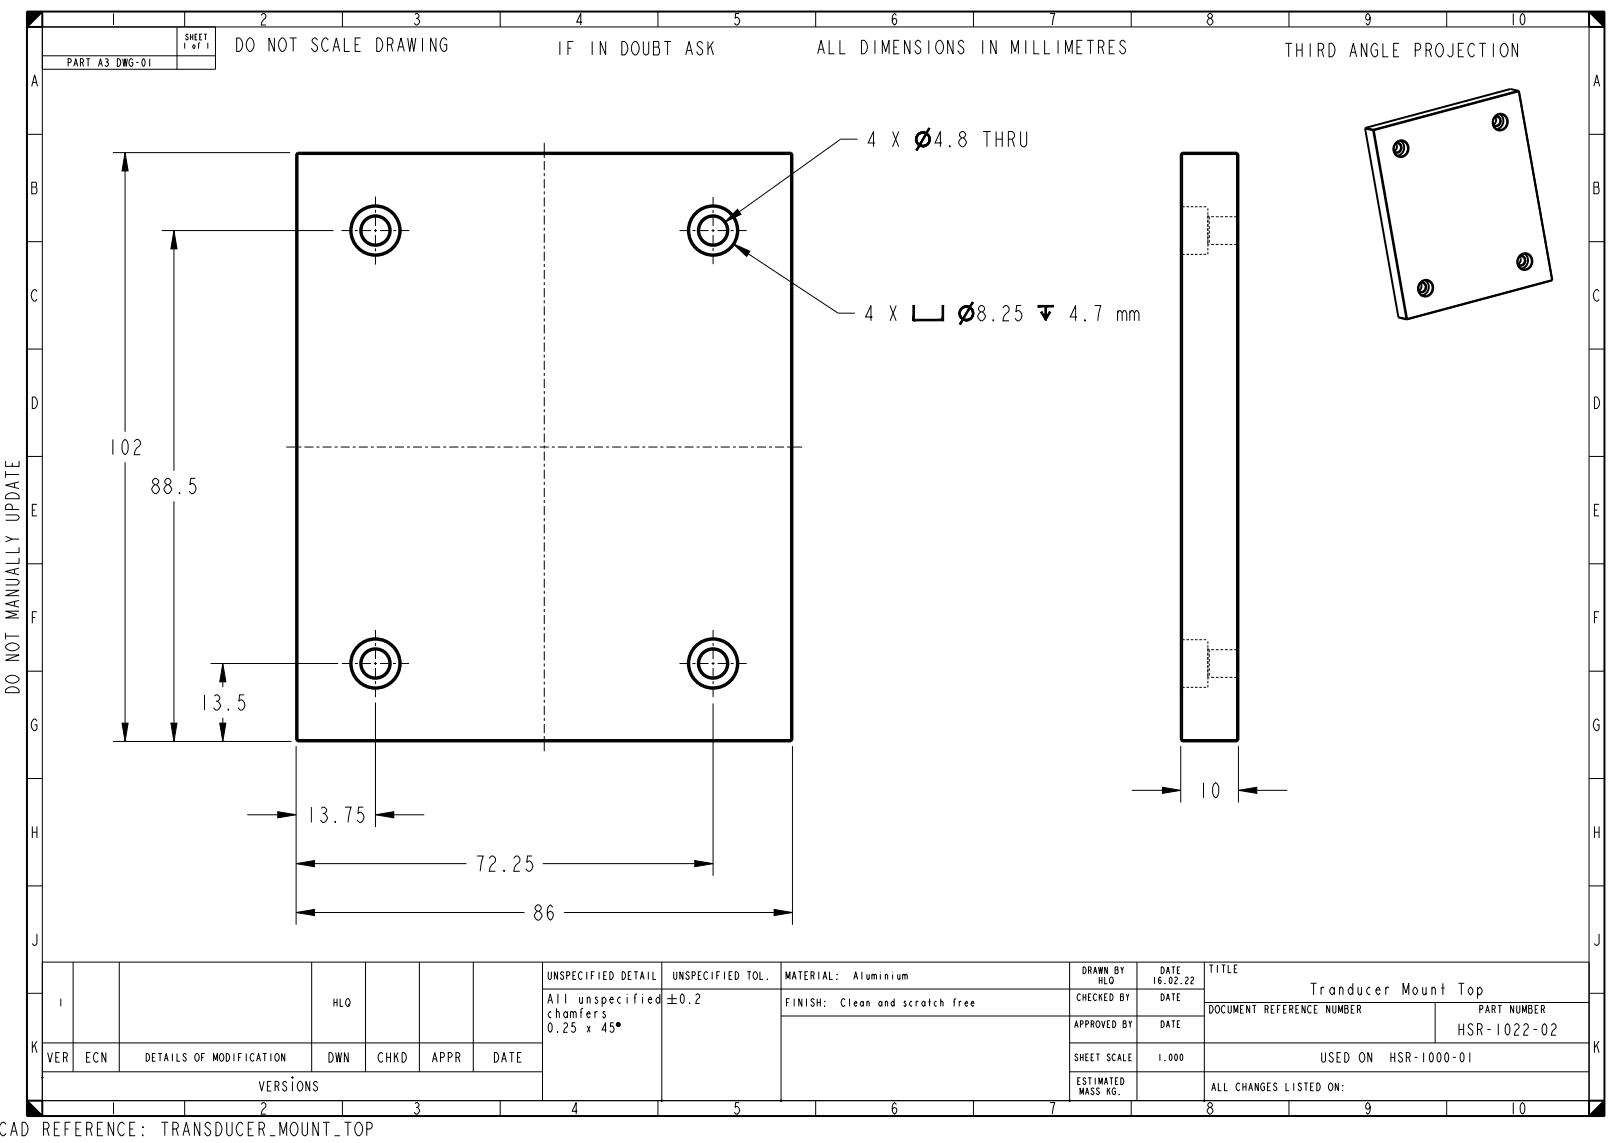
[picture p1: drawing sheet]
<svg xmlns="http://www.w3.org/2000/svg" width="420mm" height="297mm" viewBox="0 0 420 297" stroke-linecap="round" stroke-linejoin="round" font-family="sans-serif">
<g fill="#000">
<path d="M7 3h4l-4 4zM413 3h4v4zM32.5 39.7l.8 4.7h-1.6zM45.2 59.9l.8 4.8h-1.6zM191.7 54.4l.9 1.3-4.3 2.1zM190.5 63.3l4.4 2-.9 1.3zM57.9 172.4l.8 4.8h-1.6zM31.7 187.9h1.6l-.8 4.8zM44.4 187.9h1.6l-.8 4.8zM57.1 187.9h1.6l-.8 4.8zM72.2 210.9l4.8 .8-4.8 .8zM97.6 211.7l4.7-.8v1.6z"/>
<path d="M302.1 204.6l4.8 .8-4.8 .8zM321.9 205.4l4.7-.8v1.6zM77 237.1l4.7-.8v1.6zM77 224.4l4.7-.8v1.6zM180.6 223.6l4.7 .8-4.7 .8zM201.2 236.3l4.8 .8-4.8 .8zM7 286l4 4h-4zM413 290l4-4v4z"/>
</g>
<g fill="none" stroke="#000" stroke-width=".26">
<path d="M7 3h4l-4 4zM7 7h410v279h-410zM11 3h402v287h-402zM11 14.5h45M46 7v11M48 3v4M56 7v11h-45M89 3v4M130 3v4M171 3v4M212 3v4M253 3v4"/>
<path d="M294 3v4M335 3v4M376 3v4M413 3h4v4zM7 34.9h4M29.3 39.7h46.1M32.5 39.7l.8 4.7h-1.6zM222.9 36.2h-4.4l-26.4 18.8M413 34.9h4M32.5 44.4v67.8M42 59.9h44.7M45.2 59.9l.8 4.8h-1.6z"/>
<path d="M191.7 54.4l.9 1.3-4.3 2.1zM306.9 53.3l.2 .3M307.2 53.7h.7M308.4 53.7h.6M309.5 53.7h.6M310.6 53.7h.7M311.7 53.7h.7M312.8 53.7h.7M313.9 53.7h.1M313.9 55.9v.7M313.9 57.1v.7M313.9 58.2v.7"/>
<path d="M313.9 59.3v.7M314.1 56.1l.2 .2v.7M314.3 57.5v.7M314.3 58.7v.7M314.3 59.9v.7M321.7 56.1l-.2 .2M7 62.8h4M45.2 64.7v57.6M190.5 63.3l4.4 2-.9 1.3zM194.5 65.9l23.3 15.5h4.4M307.1 66.2l-.2 .3M307.2 66.1h.7"/>
<path d="M308.4 66.1h.6M309.5 66.1h.6M310.6 66.1h.7M311.7 66.1h.7M312.8 66.1h.7M313.9 66.1h.1M313.9 60.5v.7M313.9 61.6v.7M313.9 62.8v.6M313.9 63.9h.1M314.3 63.5l-.2 .2M314.3 61.1v.7"/>
<path d="M314.3 62.3v.7M314.3 63.5h.1M321.5 63.5l.2 .2M413 62.8h4M7 90.7h4M413 90.7h4M7 118.6h4M413 118.6h4M32.5 120.1v67.8M45.2 130.3v57.6M7 146.5h4M413 146.5h4"/>
<path d="M7 174.4h4M54.7 172.4h33.2M57.9 172.4l.8 4.8h-1.6zM57.9 177.2v1.4M306.9 165.8l.2 .3M307.1 178.7l-.2 .3M307.2 178.6h.7M307.2 166.2h.7M308.4 178.6h.6M308.4 166.2h.6M309.5 178.6h.6M309.5 166.2h.6"/>
<path d="M310.6 178.6h.7M310.6 166.2h.7M311.7 178.6h.7M311.7 166.2h.7M312.8 178.6h.7M312.8 166.2h.7M313.9 178.6h.1M313.9 166.2h.1M313.9 168.4v.7M313.9 169.6v.7M313.9 170.7v.7M313.9 171.8v.7"/>
<path d="M313.9 173v.7M313.9 174.1v.7M313.9 175.3v.6M314.1 168.6l.2 .2v.7M314.3 170v.7M314.3 171.2v.7M314.3 172.4v.7M314.3 173.6v.7M314.3 174.8v.7M314.3 176h.1M314.3 176l-.2 .2M321.5 176l.2 .2"/>
<path d="M321.7 168.6l-.2 .2M413 174.4h4M29.3 192.7h46.4M31.7 187.9h1.6l-.8 4.8zM44.4 187.9h1.6l-.8 4.8zM57.1 187.9h1.6l-.8 4.8zM57.9 186.5v1.4M77 193.9v46.4M97.6 182.5v32.4M185.3 182.8v44.8M206 193.9v46.4M306.9 193.9v14.6"/>
<path d="M321.9 193.9v14.6M7 202.3h4M64.3 211.7h7.9M72.2 210.9l4.8 .8-4.8 .8zM97.6 211.7l4.7-.8v1.6zM102.3 211.7h8M294.2 205.4h7.9M302.1 204.6l4.8 .8-4.8 .8zM321.9 205.4l4.7-.8v1.6zM326.6 205.4h8M413 202.3h4M7 230.2h4"/>
<path d="M77 237.1l4.7-.8v1.6zM77 224.4l4.7-.8v1.6zM81.7 237.1h54.6M81.7 224.4h39.5M141.1 224.4h39.5M146.6 237.1h54.6M180.6 223.6l4.7 .8-4.7 .8zM201.2 236.3l4.8 .8-4.8 .8zM413 230.2h4M7 258.1h4M11 250h402M19 250v28.5"/>
<path d="M31 250v28.5M81 250v28.5M95 250v28.5M109 250v28.5M123 250v28.5M141 257h172M141 250v36M172 250v36M173.4 259.5h2.5M174.7 258.2v2.5M177.1 258.5l.2-.3a1.69 1.69 0 0 1 0 2.5 1.77 1.77 0 0 1-.2-2.2zM180.8 258.7l.4-.5h.3l.3 .5a.97 .97 0 0 1-.6 1l-.4 1h1"/>
<path d="M203 250v36M278 250v36M295.5 250v36M313 250v36M413 258.1h4M11 271h130M11 278.5h130M173.4 260.7h2.5M179.2 260.5l.1 .2zM203 264h110M252.4 260.7h.7l-.3-.5a.74 .74 0 0 0-.4 .6 .74 .74 0 0 0 .4 .7l.3-.3M278 271h135"/>
<path d="M278 278.5h135M313 260.5h100M373 260.5v10.5M7 286l4 4h-4zM48 286v4M89 286v4M130 286v4M171 286v4M212 286v4M253 286v4M294 286v4M335 286v4"/>
<path d="M376 286v4M413 290l4-4v4z"/>
</g>
<g fill="none" stroke="#000" stroke-width=".51">
<path d="M7 7l4-4v4zM7 3h410v287h-410zM413 3l4 4h-4zM77.1 39.8l.2 .2M205.8 39.8l-.2 .2M307.1 39.8l.1 .2M321.7 39.8l-.2 .2M354.8 33.4l8.6 49M354.8 33.4l2.1 .5M354.9 33.2l-.1 .2M354.9 33.2l2.1 .5M356.9 33.9l8.7 49.1"/>
<path d="M357 33.8l-.1 .1M357 33.8h.1M357 33.7v.1M357 33.8l8.7 49.1M362.7 37.3l.3-.1a1.15 1.15 0 0 1 1.1 1.5 1.15 1.15 0 0 1-1.8 .6 1.28 1.28 0 0 0 .4-2zM362.8 37.1a2 2 0 0 1 2.8 0 2 2 0 0 1 .1 2.8 1.98 1.98 0 0 1-2.8 .5 1.98 1.98 0 0 1-.5-2.7zM362.9 37.1a1.27 1.27 0 0 1 1.3 1.6 1.27 1.27 0 0 1-1.8 .8M362.9 37.1l.9-.5a1.98 1.98 0 0 1 2.1 2.5 1.98 1.98 0 0 1-3.1 1.1 2.2 2.2 0 0 1 .1-3.1zM388.5 30.4l.3-.1a1.15 1.15 0 0 1 1.1 1.5 1.15 1.15 0 0 1-1.8 .6 1.29 1.29 0 0 0 .4-2zM388.6 30.2a2 2 0 0 1 2.8 0 2 2 0 0 1 .1 2.8 1.98 1.98 0 0 1-2.8 .5 1.98 1.98 0 0 1-.5-2.8zM388.7 30.2a1.27 1.27 0 0 1 1.3 1.6 1.27 1.27 0 0 1-1.8 .8M388.7 30.2l.9-.5a1.98 1.98 0 0 1 2 2.5 1.98 1.98 0 0 1-3 1.1 2.2 2.2 0 0 1 .1-3.1z"/>
<path d="M394.7 23.6l-37.7 10.1M394.7 23.6l-2.1-.5-37.7 10.1M394.7 23.6h.1M394.7 23.7l8.7 49.1M394.7 23.7l-37.7 10.1M394.7 23.6v.1M394.7 23.6l8.7 49.2M77 40l.3-.3h128.3l.4 .3v152.3l-.4 .4h-128.3l-.3-.4zM77.3 40v152.3M77.3 40h128.3M205.6 40v152.3M306.9 40l.3-.3h14.3l.4 .3v152.3l-.4 .4h-14.3l-.3-.4z"/>
<path d="M307.2 40h14.3M307.2 40v152.3M321.5 40v152.3M369.1 73.5h.3a1.15 1.15 0 0 1 1.1 1.5 1.15 1.15 0 0 1-1.8 .5 1.28 1.28 0 0 0 .4-2M369.2 73.3a2 2 0 0 1 2.8 .1 2 2 0 0 1 .1 2.8 1.98 1.98 0 0 1-2.8 .5 1.98 1.98 0 0 1-.5-2.8zM369.3 73.4a1.27 1.27 0 0 1 1.3 1.5 1.27 1.27 0 0 1-1.8 .8M369.3 73.4l.9-.5a1.98 1.98 0 0 1 2.1 2.5 1.98 1.98 0 0 1-3.1 1.1 2.2 2.2 0 0 1 .1-3.1zM394.9 66.6l.3-.1a1.15 1.15 0 0 1 1 1.6 1.15 1.15 0 0 1-1.7 .5 1.29 1.29 0 0 0 .4-2zM395 66.4a2 2 0 0 1 2.8 0 2 2 0 0 1 .1 2.8 1.98 1.98 0 0 1-2.8 .6 1.98 1.98 0 0 1-.5-2.8zM395.1 66.5a1.27 1.27 0 0 1 1.3 1.5 1.27 1.27 0 0 1-1.9 .8M395.1 66.5l.9-.5a1.98 1.98 0 0 1 2 2.4 1.98 1.98 0 0 1-3 1.1 2.2 2.2 0 0 1 .1-3zM403.4 72.8l-37.7 10.1"/>
<path d="M403.4 72.8h.1M403.4 72.8l-37.7 10.2M363.4 82.4l2.3 .6M363.4 82.4l.1 .1M363.5 82.5h.1M365.6 83h.1M365.7 82.9l-.1 .1M77.3 192.3h128.3M77.3 192.3l-.2 .2M205.6 192.3l.2 .2M307.2 192.3h14.3M307.2 192.3l-.1 .2"/>
<path d="M321.5 192.3l.2 .2M10.8 279.8l.4 .4M11.2 279.8l-.4 .4M75.8 279.8l.4 .4M76.2 279.8l-.4 .4M7 286h4v4zM171.8 285.8l.4 .4M172.2 285.8l-.4 .4M202.8 285.8l.4 .4M203.2 285.8l-.4 .4M277.8 285.8l.4 .4M278.2 285.8l-.4 .4"/>
<path d="M413 286h4l-4 4z"/>
<circle cx="97.6" cy="59.9" r="6.6"/>
<circle cx="97.6" cy="59.9" r="6.2"/>
<circle cx="97.6" cy="59.9" r="4"/>
<circle cx="97.6" cy="59.9" r="3.6"/>
<circle cx="185.3" cy="59.9" r="6.6"/>
<circle cx="185.3" cy="59.9" r="6.2"/>
<circle cx="185.3" cy="59.9" r="4"/>
<circle cx="185.3" cy="59.9" r="3.6"/>
<circle cx="97.6" cy="172.4" r="6.6"/>
<circle cx="97.6" cy="172.4" r="6.2"/>
<circle cx="97.6" cy="172.4" r="4"/>
<circle cx="97.6" cy="172.4" r="3.6"/>
<circle cx="185.3" cy="172.4" r="6.6"/>
<circle cx="185.3" cy="172.4" r="6.2"/>
<circle cx="185.3" cy="172.4" r="4"/>
<circle cx="185.3" cy="172.4" r="3.6"/>
</g>
<!-- layer: 02___PRT_ALL_AXES -->
<g fill="none" stroke="#000" stroke-width=".26">
<path d="M141.5 37.1v2.4M88.7 59.9h2.7M92.2 59.9h.8M93.8 59.9h2.6M97.2 59.9h.8M97.6 51.1v2.6M97.6 54.5v.8M97.6 56.1v2.6M97.6 59.5v.8M98.8 59.9h2.6M102.2 59.9h.8M103.8 59.9h2.6"/>
<path d="M141.5 40.3v.8M141.5 41.8v2.4M141.5 45v.8M141.5 46.6v2.3M141.5 49.7v.8M141.5 51.3v2.3M141.5 54.4v.8M141.5 56v2.4M141.5 59.1v.8M176.6 59.9h2.6M180 59.9h.8M181.6 59.9h2.6"/>
<path d="M184.9 59.9h.8M185.3 51.2v2.6M185.3 54.6v.8M185.3 56.1v2.6M185.3 59.5v.8M186.5 59.9h2.6M189.9 59.9h.8M191.5 59.9h2.6M313.9 54.1v.7M313.9 55.2v.6M313.9 56.2v.6M313.9 57.2v.6"/>
<path d="M313.9 58.3v.6M313.9 59.3v.6M314.3 56.3h.1M314.8 56.3h.7M316 56.3h.7M317.2 56.3h.7M318.4 56.3h.7M319.6 56.3h.7M320.8 56.3h.7M97.6 61.1v2.6M97.6 64.5v.8M97.6 66.1v2.6"/>
<path d="M141.5 60.7v2.4M141.5 63.9v.7M141.5 65.4v2.4M141.5 68.6v.8M141.5 70.2v2.3M141.5 73.3v.8M141.5 74.9v2.3M141.5 78v.8M141.5 79.6v2.4M185.3 61.1v2.6M185.3 64.5v.8M185.3 66v2.6"/>
<path d="M313.9 60.3v.6M313.9 61.4v.6M313.9 62.4v.6M313.9 63.4v.6M313.9 64.4v.7M313.9 65.5v.6M314.3 63.5h.1M314.8 63.5h.7M316 63.5h.7M317.2 63.5h.7M318.4 63.5h.7M319.6 63.5h.7"/>
<path d="M320.8 63.5h.7M141.5 82.7v.8M141.5 84.3v2.4M141.5 87.5v.7M141.5 89v2.4M141.5 92.2v.8M141.5 93.7v2.4M141.5 96.9v.8M141.5 98.5v2.3M74.4 116.2h2.4M77.6 116.2h.7M79.1 116.2h2.4"/>
<path d="M82.3 116.2h.7M83.8 116.2h2.4M87 116.2h.7M88.5 116.2h2.4M91.7 116.2h.8M93.2 116.2h2.4M96.4 116.2h.8M97.9 116.2h2.4M101.1 116.2h.8M102.6 116.2h2.4M105.8 116.2h.8M107.3 116.2h2.4"/>
<path d="M110.5 116.2h.8M112.1 116.2h2.3M115.2 116.2h.8M116.8 116.2h2.3M119.9 116.2h.8M121.5 116.2h2.3M124.6 116.2h.8M126.2 116.2h2.3M129.3 116.2h.8M130.9 116.2h2.3M134 116.2h.8M135.6 116.2h2.3"/>
<path d="M138.7 116.2h.8M140.3 116.2h2.3M141.5 101.6v.8M141.5 103.2v2.4M141.5 106.3v.8M141.5 107.9v2.4M141.5 111.1v.7M141.5 112.6v2.4M141.5 115.8v.8M141.5 117.3v2.4M143.4 116.2h.8M145 116.2h2.3"/>
<path d="M148.1 116.2h.8M149.7 116.2h2.3M152.8 116.2h.8M154.4 116.2h2.3M157.5 116.2h.8M159.1 116.2h2.4M162.2 116.2h.8M163.8 116.2h2.4M166.9 116.2h.8M168.5 116.2h2.4M171.6 116.2h.8M173.2 116.2h2.4"/>
<path d="M176.3 116.2h.8M177.9 116.2h2.4M181.1 116.2h.7M182.6 116.2h2.4M185.8 116.2h.7M187.3 116.2h2.4M190.5 116.2h.7M192 116.2h2.4M195.2 116.2h.7M196.7 116.2h2.4M199.9 116.2h.8M201.4 116.2h2.4"/>
<path d="M204.6 116.2h.8M206.1 116.2h2.4M141.5 120.5v.8M141.5 122.1v2.3M141.5 125.2v.8M141.5 126.8v2.3M141.5 129.9v.8M141.5 131.5v2.4M141.5 134.6v.8M141.5 136.2v2.4M141.5 139.4v.7M141.5 140.9v2.4"/>
<path d="M141.5 144.1v.8M141.5 145.6v2.4M141.5 148.8v.8M141.5 150.4v2.3M141.5 153.5v.8M141.5 155.1v2.4M141.5 158.2v.8M141.5 159.8v2.4M88.9 172.4h2.6M92.2 172.4h.8M93.8 172.4h2.6M97.2 172.4h.8"/>
<path d="M97.6 163.7v2.6M97.6 167.1v.8M97.6 168.6v2.6M97.6 172v.8M97.6 173.6v2.6M97.6 177v.8M97.6 178.5v2.6M98.8 172.4h2.6M102.1 172.4h.1M102.1 172.4h.8M103.7 172.4h2.6M141.5 163v.7"/>
<path d="M141.5 164.5v2.4M141.5 167.7v.8M141.5 169.2v2.4M141.5 172.4v.8M141.5 174v2.3M141.5 177.1v.8M141.5 178.7v2.3M176.6 172.4h2.6M180 172.4h.8M181.6 172.4h2.6M184.9 172.4h.8M185.3 163.7v2.6"/>
<path d="M185.3 167.1v.8M185.3 168.6v2.6M185.3 172v.8M185.3 173.6v2.6M185.3 177v.8M185.3 178.5v2.6M186.5 172.4h2.6M189.9 172.4h.8M191.5 172.4h2.6M313.9 166.2h.1M313.9 166.6v.7M313.9 167.7v.6"/>
<path d="M313.9 168.7v.6M313.9 169.7v.6M313.9 170.8v.6M313.9 171.8v.6M313.9 172.8v.6M313.9 173.9v.6M313.9 174.9v.6M313.9 175.9v.6M313.9 176.9v.7M313.9 178v.6M314.3 176h.1M314.3 168.8h.1"/>
<path d="M314.8 176h.7M314.8 168.8h.7M316 176h.7M316 168.8h.7M317.2 176h.7M317.2 168.8h.7M318.4 176h.7M318.4 168.8h.7M319.6 176h.7M319.6 168.8h.7M320.8 176h.7M320.8 168.8h.7"/>
<path d="M141.5 181.8v.8M141.5 183.4v2.4M141.5 186.5v.8M141.5 188.1v2.4M141.5 191.3v.7M141.5 192.8v2.4"/>
</g>
<path d="M364 36.6a2.14 2.14 0 0 1 .9 2.2 2.14 2.14 0 0 1-1.8 1.7M389.8 29.7a2.14 2.14 0 0 1 .9 2.2 2.14 2.14 0 0 1-1.8 1.6M370.4 72.8a2.14 2.14 0 0 1 .9 2.3 2.14 2.14 0 0 1-1.8 1.6M396.2 65.9a2.14 2.14 0 0 1 .9 2.2 2.14 2.14 0 0 1-1.8 1.7" fill="none" stroke="#000" stroke-width=".51"/>
<g font-size="5.2">
<text x="224.8" y="38.1">4 X ⌀4.8 THRU</text>
<text x="224.2" y="83.4">4 X ⌴ ⌀8.25 ↧ 4.7 mm</text>
<text x="27.7" y="118.1">102</text>
<text x="38.9" y="128.3">88.5</text>
<text x="51.6" y="184.5">13.5</text>
<text x="311.2" y="207.3">10</text>
<text x="79.3" y="213.7">13.75</text>
<text x="123.2" y="226.4">72.25</text>
<text x="138.3" y="239.1">86</text>
</g>
<g font-size="4.6">
<text x="61.5" y="13.4">DO NOT SCALE DRAWING</text>
<text x="144.6" y="14.3">IF IN DOUBT ASK</text>
<text x="213" y="14">ALL DIMENSIONS IN MILLIMETRES</text>
<text x="334.3" y="14.8">THIRD ANGLE PROJECTION</text>
<text x="5" y="179.9" transform="rotate(-90 5 179.9)">DO NOT MANUALLY UPDATE</text>
<text x="0" y="295.1">CAD REFERENCE:</text>
<text x="42.1" y="295.1">TRANSDUCER_MOUNT_TOP</text>
</g>
<g font-size="3.9">
<text x="28.3" y="6.5">1</text>
<text x="67.3" y="6.5">2</text>
<text x="107.2" y="6.5">3</text>
<text x="149.3" y="6.5">4</text>
<text x="190.3" y="6.5">5</text>
<text x="231.3" y="6.5">6</text>
<text x="272.3" y="6.5">7</text>
<text x="313.3" y="6.5">8</text>
<text x="354.3" y="6.5">9</text>
<text x="392.2" y="6.5">10</text>
<text x="7.8" y="22.5">A</text>
<text x="413.8" y="22.5">A</text>
<text x="7.8" y="50.4">B</text>
<text x="413.8" y="50.4">B</text>
<text x="7.8" y="78.3">C</text>
<text x="413.8" y="78.3">C</text>
<text x="7.8" y="106.2">D</text>
<text x="413.8" y="106.2">D</text>
<text x="7.8" y="134.1">E</text>
<text x="413.8" y="134.1">E</text>
<text x="7.8" y="161.9">F</text>
<text x="413.8" y="161.9">F</text>
<text x="7.8" y="189.8">G</text>
<text x="413.8" y="189.8">G</text>
<text x="7.8" y="217.7">H</text>
<text x="413.8" y="217.7">H</text>
<text x="7.8" y="245.6">J</text>
<text x="413.8" y="245.6">J</text>
<text x="340.8" y="258.5">Tranducer Mount Top</text>
<text x="379" y="269">HSR-1022-02</text>
<text x="7.8" y="273.5">K</text>
<text x="413.8" y="273.5">K</text>
<text x="28.3" y="289.5">1</text>
<text x="67.3" y="289.5">2</text>
<text x="107.2" y="289.5">3</text>
<text x="148.2" y="289.5">4</text>
<text x="190.3" y="289.5">5</text>
<text x="231.3" y="289.5">6</text>
<text x="272.3" y="289.5">7</text>
<text x="313.3" y="289.5">8</text>
<text x="354.3" y="289.5">9</text>
<text x="392.2" y="289.5">10</text>
</g>
<g font-size="3.3">
<text x="142" y="260.7">All unspecified</text>
<text x="142" y="264.5">chamfers</text>
<text x="142" y="268.2">0.25 x 45°</text>
<text x="12.1" y="276">VER</text>
<text x="22.1" y="276">ECN</text>
<text x="85.1" y="276">DWN</text>
<text x="98.1" y="276">CHKD</text>
<text x="112.1" y="276">APPR</text>
<text x="128.1" y="276">DATE</text>
<text x="343.5" y="276">USED ON</text>
<text x="361.1" y="276">HSR-1000-01</text>
<text x="67.2" y="283.5">VERSIONS</text>
</g>
<g font-size="2.6">
<text x="17.4" y="17.3">PART A3 DWG-01</text>
<text x="142.5" y="254.5">UNSPECIFIED DETAIL</text>
<text x="175" y="254.5">UNSPECIFIED TOL.</text>
<text x="204" y="254.5">MATERIAL:</text>
<text x="221.2" y="254.5">Aluminium</text>
<text x="314" y="252.7">TITLE</text>
<text x="15" y="261.5">1</text>
<text x="86.4" y="261.5">HLQ</text>
<text x="204" y="261.5">FINISH:</text>
<text x="218" y="261.5">Clean and scratch free</text>
<text x="314" y="263.2">DOCUMENT REFERENCE NUMBER</text>
<text x="384.4" y="263.2">PART NUMBER</text>
<text x="38.1" y="275.7">DETAILS OF MODIFICATION</text>
<text x="314.6" y="283.4">ALL CHANGES LISTED ON:</text>
</g>
<g font-size="2.3">
<text x="281.3" y="253">DRAWN BY</text>
<text x="285.4" y="255.6">HLQ</text>
<text x="299.5" y="255.6">16.02.22</text>
<text x="301.5" y="253">DATE</text>
<text x="279.9" y="260">CHECKED BY</text>
<text x="301.5" y="260">DATE</text>
<text x="279.2" y="267">APPROVED BY</text>
<text x="301.5" y="267">DATE</text>
<text x="279.2" y="275.6">SHEET SCALE</text>
<text x="300.8" y="275.6">1.000</text>
<text x="279.9" y="281.8">ESTIMATED</text>
<text x="280.6" y="284.4">MASS KG.</text>
</g>
<g font-size="2">
<text x="48.1" y="10.4">SHEET</text>
<text x="47.4" y="12.6">1 of 1</text>
</g>
</svg>
